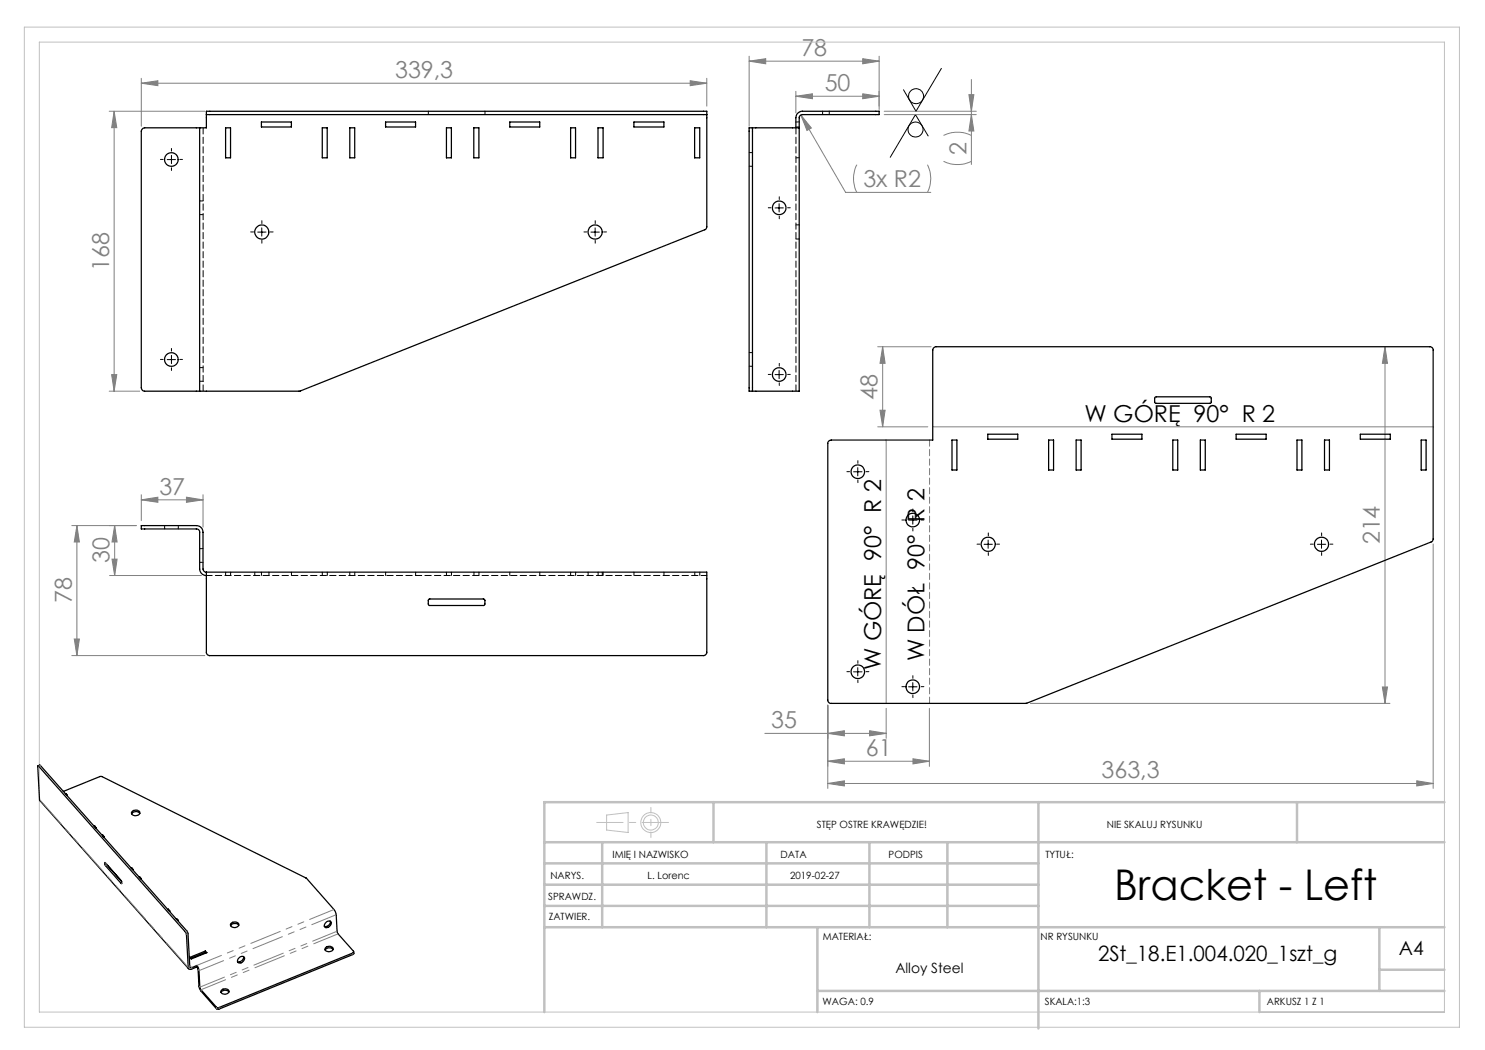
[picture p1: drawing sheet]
<svg xmlns="http://www.w3.org/2000/svg" width="297mm" height="210mm" viewBox="0 0 297 210" stroke-linecap="round" stroke-linejoin="round" font-family="sans-serif">
<g fill="none" stroke="#000" stroke-width=".2">
<path d="M188.3 13.7l-5.1 8.6-2.5-4.4M33.4 31.9h1.7M34.3 31.1v1.6M185.6 27.2l-2.5-4.3-5.1 8.6M51.5 46.4h1.7M52.4 45.6v1.6M118.2 46.4h1.7M119 45.6v1.6M155 41.6h1.7M155.8 40.7v1.7M33.4 71.9h1.7M34.3 71.1v1.6"/>
<path d="M155 74.9h1.7M155.8 74.1v1.6M170.7 94.4h1.7M171.6 93.5v1.7M181.7 104h1.7M182.6 103.2v1.6M196.8 108.9h1.7M197.6 108v1.7M263.5 108.9h1.6M264.3 108v1.7M170.7 134.4h1.7M171.6 133.5v1.7"/>
<path d="M181.7 137.4h1.7M182.6 136.5v1.7"/>
<circle cx="183.2" cy="19.2" r="1.5"/>
<circle cx="183.1" cy="25.9" r="1.5"/>
</g>
<g fill="none" stroke="#c0c0c0" stroke-width=".2">
<path d="M4.9 5.4h287v200h-287zM7.9 8.4h281v194h-281zM121.3 163l4.3-.5v4l-4.3-.5z"/>
<circle cx="130.2" cy="164.5" r="2"/>
<circle cx="130.2" cy="164.5" r="1.49"/>
</g>
<g fill="none" stroke="#808080" stroke-width=".2">
<path d="M28.3 16.6l3.3-.5v1zM28.3 15.7v9.6M28.3 16.6h113.1M138 16.1l3.4 .5-3.4 .5zM141.4 15.7v5.5M149.8 12.2l3.3-.5v1.1zM149.8 11.2v14.1M149.8 12.2h26M159.2 19.3l3.3-.5v.9zM159.2 18.3v4.3M159.2 19.3h16.6M172.5 11.7l3.3 .5-3.3 .6z"/>
<path d="M172.5 18.8l3.3 .5-3.3 .4zM175.8 11.2v10.7M193.8 18.9h1l-.5 3.4zM194.3 15.9v17M21.8 22.3h19.2M22.8 22.3v55.9M22.8 22.3l.6 3.2h-1.1zM160.2 23l2.1 2.6-.9 .5zM160.2 23l8.9 15.5h17.1M171.4 32.9a6.1 6.1 0 0 0 0 5.6M176.8 22.3h18.5M176.8 22.9h18.5"/>
<path d="M185.5 32.9a6.1 6.1 0 0 1 0 5.6M188.7 32.3a6.4 6.4 0 0 0 5.6 0M188.7 27.1a6.4 6.4 0 0 1 5.6 0M194.3 22.9l.5 3.3h-1zM21.8 78.2h6.1M22.3 74.9h1.1l-.6 3.3zM175.5 69.3h10.7M176.5 69.3v16.1M176.5 69.3l.5 3.4h-1zM277 69.3l.5 3.4h-1zM277 69.3v71.4M28.3 100l3.3-.6v1.1z"/>
<path d="M28.3 98.9v5.2M28.3 100h12.3M37.3 99.4l3.3 .6-3.3 .5zM40.6 98.9v6.5M175.5 85.4h10.1M176 82h1l-.5 3.4zM177.2 88v52.7M186.5 85.4h100.1M14.4 105.1h12.9M15.4 105.1v26M15.4 105.1l.5 3.3h-1zM21.9 115.1h18.4"/>
<path d="M22.4 111.8h1l-.5 3.3zM22.9 105.1l.5 3.3h-1zM22.9 105.1v10M286.6 108.8v48.9M14.4 131.1h26.6M14.9 127.8h1l-.5 3.3zM276.5 137.4h1l-.5 3.3zM153 146.7h24.2M165.6 156.7l3.3-.5v1zM165.6 146.7l3.3-.6v1.1zM165.6 152.3l3.3-.5v1zM165.6 141v16.7"/>
<path d="M165.6 156.7h121M165.6 152.3h20.3M173.9 146.1l3.3 .6-3.3 .5zM177.2 141.7v6M182.6 151.8l3.3 .5-3.3 .5zM185.9 141.7v11.6M206.1 140.7h71.9M283.4 156.2l3.2 .5-3.2 .5z"/>
</g>
<g fill="none" stroke="#000" stroke-width=".2" stroke-dasharray="15.2 1.3 1.3 1.3">
<path d="M32.6 31.9h-.5M34.3 30.2v-.5M34.3 33.6v.5M36 31.9h.5M155.9 39.9v-.5M50.7 46.4h-.6M52.4 44.7v-.6M52.4 48.1v.5M54 46.4h.6M117.4 46.4h-.6M119 44.7v-.6M119 48.1v.5"/>
<path d="M120.7 46.4h.6M154.2 41.6h-.5M155.9 43.2v.6M157.5 41.6h.6M32.6 71.9h-.5M34.3 70.2v-.5M34.3 73.6v.5M36 71.9h.5M154.2 74.9h-.5M155.9 73.2v-.5M155.9 76.6v.5M157.5 74.9h.6"/>
<path d="M169.9 94.3h-.5M171.6 92.7v-.6M171.6 96v.5M173.2 94.3h.6M180.9 104h-.5M182.6 102.3v-.5M182.6 105.7v.5M184.2 104h.6M196 108.8h-.6M197.7 107.2v-.6M197.7 110.5v.6M199.3 108.8h.6"/>
<path d="M262.7 108.8h-.6M264.3 107.2v-.6M264.3 110.5v.6M266 108.8h.6M169.9 134.3h-.5M171.6 132.7v-.6M171.6 136v.5M173.2 134.3h.6M180.9 137.3h-.5M182.6 135.7v-.6M182.6 139v.5M184.2 137.3h.6"/>
</g>
<path d="M185.9 88v52.7" fill="none" stroke="#808080" stroke-width=".2" stroke-dasharray="1.3 .6"/>
<path d="M133.7 164.5h-14.4" fill="none" stroke="#c0c0c0" stroke-width=".2" stroke-dasharray="15.2 1.3 1.3 1.3" stroke-dashoffset="10"/>
<path d="M130.2 161.5v6" fill="none" stroke="#c0c0c0" stroke-width=".2" stroke-dasharray="15.2 1.3 1.3 1.3" stroke-dashoffset="14.1"/>
<g fill="none" stroke="#c0c0c0" stroke-width=".5">
<path d="M108.9 176.9h98.8M108.9 172.7h98.8M108.9 168.4h180M120.4 168.4v17M142.7 160.4v8M153.3 168.4v17M173.9 168.4v17M189.5 168.4v17M207.7 160.4v45.3M259.4 160.4v8M288.9 160.4h-180v42M108.9 181.2h98.8"/>
<path d="M108.9 185.4h180M163.5 198.2h125.4M163.5 185.4v17M251.9 198.2v4.2M275.9 185.4v12.8M275.9 193.9h13"/>
</g>
<g fill="#808080">
<path d="M165.6 156.7l3.3-.5v1zM283.4 156.2l3.2 .5-3.2 .5zM165.6 146.7l3.3-.6v1.1zM173.9 146.1l3.3 .6-3.3 .5zM28.3 16.6l3.3-.5v1zM138 16.1l3.4 .5-3.4 .5zM149.8 12.2l3.3-.5v1.1zM172.5 11.7l3.3 .5-3.3 .6zM160.2 23l1.2 3.1 .9-.5z"/>
<path d="M159.2 19.3l3.3-.5v.9zM172.5 18.8l3.3 .5-3.3 .4z"/>
<path d="M165.6 152.3l3.3-.5v1zM182.6 151.8l3.3 .5-3.3 .5z"/>
<path d="M28.3 100l3.3-.6v1.1zM37.3 99.4l3.3 .6-3.3 .5z"/>
<path d="M276.5 137.4h1l-.5 3.3zM277 69.3l.5 3.4h-1zM176 82h1l-.5 3.4zM176.5 69.3l.5 3.4h-1zM22.3 74.9h1.1l-.6 3.3zM22.8 22.3l.6 3.2h-1.1zM22.4 111.8h1l-.5 3.3zM22.9 105.1l.5 3.3h-1z"/>
<path d="M193.8 18.9h1l-.5 3.4zM194.3 22.9l.5 3.3h-1zM15.4 105.1l.5 3.3h-1zM14.9 127.8h1l-.5 3.3z"/>
</g>
<g fill="none" stroke="#000" stroke-width=".25">
<path d="M39.9 25.6h-11a.73 .73 0 0 0-.6 .6v51.4a.73 .73 0 0 0 .6 .6h11M39.9 25.6v52.6M41.3 22.9v-.6h100.1v.6M41.3 22.9h100.1M41.3 22.9v2.7h-1.4M45.1 25.6h1v6h-1zM52.3 24.4h6v1h-6zM64.5 25.6h.9v6h-.9zM70 25.6h.9v6h-.9zM77.1 24.4h6v1h-6zM89.3 25.6h1v6h-1zM94.8 25.6h1v6h-1z"/>
<path d="M102 24.4h6v1h-6zM114.1 25.6h1v6h-1zM119.6 25.6h1v6h-1zM126.8 24.4h6v1h-6zM138.9 25.6h1v6h-1zM141.4 22.9v22.6l-.3 .4-81.1 32.3h-20.1M150.5 25.6v52.6M150.5 25.6h-.7v52.6h.7M150.5 25.6h9.3M159.2 25.6v-2a1.33 1.33 0 0 1 1.3-1.3h15.3v.6h-15.3a.61 .61 0 0 0-.7 .7v54.6h-9.3M231.1 79.4h11l.2 .1v1l-.2 .2h-11l-.2-.3v-.8zM165.8 88.1l.4-.1h20.3v-18a.73 .73 0 0 1 .7-.7h98.8a.66 .66 0 0 1 .6 .7v37.9l-.2 .4-81.2 32.4h-39a.66 .66 0 0 1-.6-.7v-51.5z"/>
<path d="M190.4 88h1v6h-1zM197.6 86.8h6v1h-6zM209.7 88h1v6h-1zM215.2 88h1v6h-1zM222.4 86.8h6v1h-6zM234.6 88h.9v6h-.9zM240.1 88h1v6h-1zM247.2 86.8h6v1h-6zM259.4 88h1v6h-1zM264.9 88h1v6h-1zM272.1 86.8h6v1h-6zM284.2 88h1v6h-1z"/>
<path d="M41.3 114.4h100.1v16a.73 .73 0 0 1-.7 .7h-98.8a.66 .66 0 0 1-.6-.7zM41.3 114.4a.66 .66 0 0 1-.7-.6v-7.3a1.33 1.33 0 0 0-1.3-1.4h-11v.7h11a.61 .61 0 0 1 .6 .7v7.3a1.33 1.33 0 0 0 1.4 1.3M85.8 119.8h11l.2 .2v.9l-.2 .2h-10.9l-.2-.2v-.9zM7.6 153.2l.5-.1 29.3 33.1 .2 .4 .4 6.7 .2 .3 1.2-.5M12.7 158.3l7.3-3h.4l40.8 20.3 5.8 6.5 .2 .8 .2 3.5 3.3 3.9-.1 .3-27 11-.3-.2-3.2-3.5-.1-.5-.2-3.4-.4-.9M13.2 158.7l.3 .4h-.1M13.2 158.7h-.1M13.2 158.7v.2M18.9 165.2l.3 .4h-.1M18.9 165.2h-.1M18.9 165.2v.2M20.6 167l.3 .4h-.2"/>
<path d="M20.6 167l-.1 .1M20.6 167v.2M21 172.5l3.3 3.7v.5l-3.3-3.6zM21.4 172.9l2.9 3.3M26.3 173.5l.3 .4h-.1M26.3 173.5l-.1 .1M26.3 173.5v.2M26.5 162.2a.87 .87 0 0 1 1.5 .5 .88 .88 0 0 1-.9 .5 .88 .88 0 0 1-.8-.8zM27.9 175.4h-.1M27.9 175.4l.4 .3h-.2M27.9 175.4l.1 .2M28 162.7a1.02 1.02 0 0 0-1.7 .1"/>
<path d="M33.7 181.8l.3 .4h-.1M33.7 181.8l-.1 .1M33.7 181.8v.3M35.3 183.7l-.1 .1M35.3 183.7l.3 .3-.1 .1M35.3 183.7v.2M38 191.5l3.1-1.3 .3 .3-3.2 1.3zM39.4 193.1v.3M39.4 193.4l-1.1 .4a.43 .43 0 0 1-.4 .1 .43 .43 0 0 1-.3-.4l-.3-6.6-.2-.5-29.5-33.2 .3 6.8 29.8 33.7M41.1 190.2v.3M41.1 190.5l-3 1.2M41.1 190.5l.1 .1"/>
<path d="M44.3 198a.86 .86 0 0 1 .9-.3 .86 .86 0 0 1 .6 .7 .86 .86 0 0 1-.9 .5 .86 .86 0 0 1-.7-.7zM45.8 198.4a.98 .98 0 0 0-1.6 .1M46.2 184.7a.9 .9 0 0 1 1.6 .3 .94 .94 0 0 1-.9 .5 .94 .94 0 0 1-.8-.5zM47.8 185.1a1.04 1.04 0 0 0-1.7 0M47.8 191.5a.56 .56 0 0 1 .7-.3 .56 .56 0 0 1 .4 .6 .84 .84 0 0 1-1.4 .6l.1-.5zM48.7 191.3a.96 .96 0 0 1-1.2 1.1M65.1 184.6a.69 .69 0 0 1 .5-.4 .69 .69 0 0 1 .7 .4 .89 .89 0 0 1-.5 .8 .89 .89 0 0 1-.9-.1zM65.1 189.5a.83 .83 0 0 1 .9-.3 .83 .83 0 0 1 .6 .7 .93 .93 0 0 1-1.6-.1zM66 184.2a.95 .95 0 0 1-1.1 1.1M66.6 189.9a1.04 1.04 0 0 0-1.6 .1M70.7 190.4l.1 .3-.2 .2-26.9 11-.4-.2-3.2-3.7-.3-.7-.2-3.5-.2-.4"/>
<circle cx="34.3" cy="31.9" r="1.36"/>
<circle cx="52.3" cy="46.4" r="1.42"/>
<circle cx="119" cy="46.4" r="1.42"/>
<circle cx="155.8" cy="41.6" r="1.36"/>
<circle cx="34.3" cy="71.9" r="1.36"/>
<circle cx="155.8" cy="74.9" r="1.36"/>
<circle cx="171.6" cy="94.3" r="1.37"/>
<circle cx="182.6" cy="104" r="1.37"/>
<circle cx="197.6" cy="108.9" r="1.43"/>
<circle cx="264.3" cy="108.9" r="1.42"/>
<circle cx="171.6" cy="134.3" r="1.37"/>
<circle cx="182.6" cy="137.3" r="1.37"/>
</g>
<path d="M37.6 193.5l-29.7-33.6" fill="none" stroke="#808080" stroke-width=".2" stroke-dasharray="6.3 1.3 1.3 1.3 1.3 1.3" stroke-dashoffset="-.2"/>
<g fill="none" stroke="#808080" stroke-width=".2" stroke-dasharray="6.3 1.3 1.3 1.3 1.3 1.3">
<path d="M8.1 153.1l-.4 .1M21 172.8l.3-.1M21.1 172.5h-.1M21.4 173l-.3 .1M24.3 176.7l.1-.1M37.1 186.4l.3-.2M37.6 186.7l-.3 .2M38 193.3l-.4 .2M38.4 193.5v.3M38.4 193.5l-.4-.4M39.6 193.9l.2 .2M40 197.4l-.2-.2"/>
<path d="M40.2 197.9v.3M70.6 190.9v-.3M43.3 201.7v-.3M43.8 201.5v.3"/>
</g>
<path d="M39.4 193.1l27.4-11.2M39.8 194.1l27.5-11.2M40.2 197.9l27.4-11.1M67.4 186.2l-27.4 11.2" fill="none" stroke="#808080" stroke-width=".2" stroke-dasharray="6.3 1.3 1.3 1.3 1.3 1.3" stroke-dashoffset="1.1"/>
<g fill="none" stroke="#000" stroke-width=".2" stroke-dasharray="1.3 .6" stroke-dashoffset=".3">
<path d="M85.7 22.2v.7M97 22.9v-.7M149.9 33.3h.6M150.5 30.5h-.6M159.9 31.6h-.7M159.9 25.4h-.7M159.9 24.4h-.7M164.5 22.2v.7M165.9 22.9v-.7M40 42.9h.6M40.6 40.2h-.6M159.2 47.8h.7"/>
<path d="M159.9 45h-.7M40 76.3h.6M40.6 73.5h-.6M149.9 73.3h.6M150.5 70.5h-.6M32.9 105.1v.7M35.7 105.8v-.7M40 112.5h.6M40.6 109.7h-.6M45.1 115.1v-.7M46.1 115.1v-.7M51 114.4v.7"/>
<path d="M52.3 115.1v-.7M53.8 115.1v-.7M58.3 115.1v-.7M64.5 115.1v-.7M65.5 115.1v-.7M70 115.1v-.7M71 115.1v-.7M77.1 115.1v-.7M83.1 115.1v-.7M89.3 115.1v-.7M90.3 115.1v-.7M94.8 115.1v-.7"/>
<path d="M95.8 115.1v-.7M102 115.1v-.7M108 115.1v-.7M114.1 115.1v-.7M115.1 115.1v-.7M117.6 114.4v.7M119.6 115.1v-.7M120.5 115.1v-.7M120.6 115.1v-.7M126.8 115.1v-.7M132.8 115.1v-.7M139 115.1v-.7"/>
<path d="M140 115.1v-.7"/>
</g>
<path d="M159.2 25.6v52.6M40.6 78.2v-52.6" fill="none" stroke="#000" stroke-width=".2" stroke-dasharray="1.3 .6"/>
<path d="M41.3 115.1h100.1" fill="none" stroke="#000" stroke-width=".2" stroke-dasharray="1.3 .6" stroke-dashoffset=".1"/>
<text font-size="8.5" x="222.8" y="179.9">Bracket - Left</text>
<g font-size="4.7" fill="#808080">
<text x="160.3" y="11.2">78</text>
<text x="79" y="15.6">339,3</text>
<text x="164.9" y="18.2">50</text>
<text x="193.3" y="31" transform="rotate(-90 193.3 31)">2</text>
<text x="172.7" y="37.5">3x R2</text>
<text x="21.8" y="54.1" transform="rotate(-90 21.8 54.1)">168</text>
<text x="175.5" y="79.9" transform="rotate(-90 175.5 79.9)">48</text>
<text x="31.9" y="98.9">37</text>
<text x="21.9" y="112.7" transform="rotate(-90 21.9 112.7)">30</text>
<text x="276" y="108.9" transform="rotate(-90 276 108.9)">214</text>
<text x="14.4" y="120.7" transform="rotate(-90 14.4 120.7)">78</text>
<text x="154.3" y="145.6">35</text>
<text x="173.2" y="151.2">61</text>
<text x="220.3" y="155.7">363,3</text>
</g>
<g font-size="4.7">
<text x="216.9" y="84.3">W GÓRĘ 90° R 2</text>
<text x="176.2" y="134.1" transform="rotate(-90 176.2 134.1)">W GÓRĘ 90° R 2</text>
<text x="184.9" y="132.3" transform="rotate(-90 184.9 132.3)">W DÓŁ 90° R 2</text>
</g>
<text font-size="4.2" x="219.6" y="192.2">2St_18.E1.004.020_1szt_g</text>
<text font-size="3.9" x="279.8" y="190.9">A4</text>
<text font-size="2.8" x="179.1" y="194.6">Alloy Steel</text>
<g font-size="2">
<text x="163.4" y="165.5">STĘP OSTRE KRAWĘDZIE!</text>
<text x="221.4" y="165.6">NIE SKALUJ RYSUNKU</text>
<text x="122.5" y="171.6">IMIĘ I NAZWISKO</text>
<text x="156.1" y="171.6">DATA</text>
<text x="177.7" y="171.6">PODPIS</text>
<text x="209.1" y="171.6">TYTUŁ:</text>
<text x="110.1" y="175.8">NARYS.</text>
<text x="129.5" y="175.8">L. Lorenc</text>
<text x="158" y="175.7">2019-02-27</text>
<text x="109.6" y="180">SPRAWDZ.</text>
<text x="109.7" y="184.1">ZATWIER.</text>
<text x="164.5" y="187.9">MATERIAŁ:</text>
<text x="208.1" y="188.1">NR RYSUNKU</text>
<text x="164.5" y="201">WAGA: 0.9</text>
<text x="209" y="201">SKALA:1:3</text>
<text x="253.4" y="201">ARKUSZ 1 Z 1</text>
</g>
</svg>
